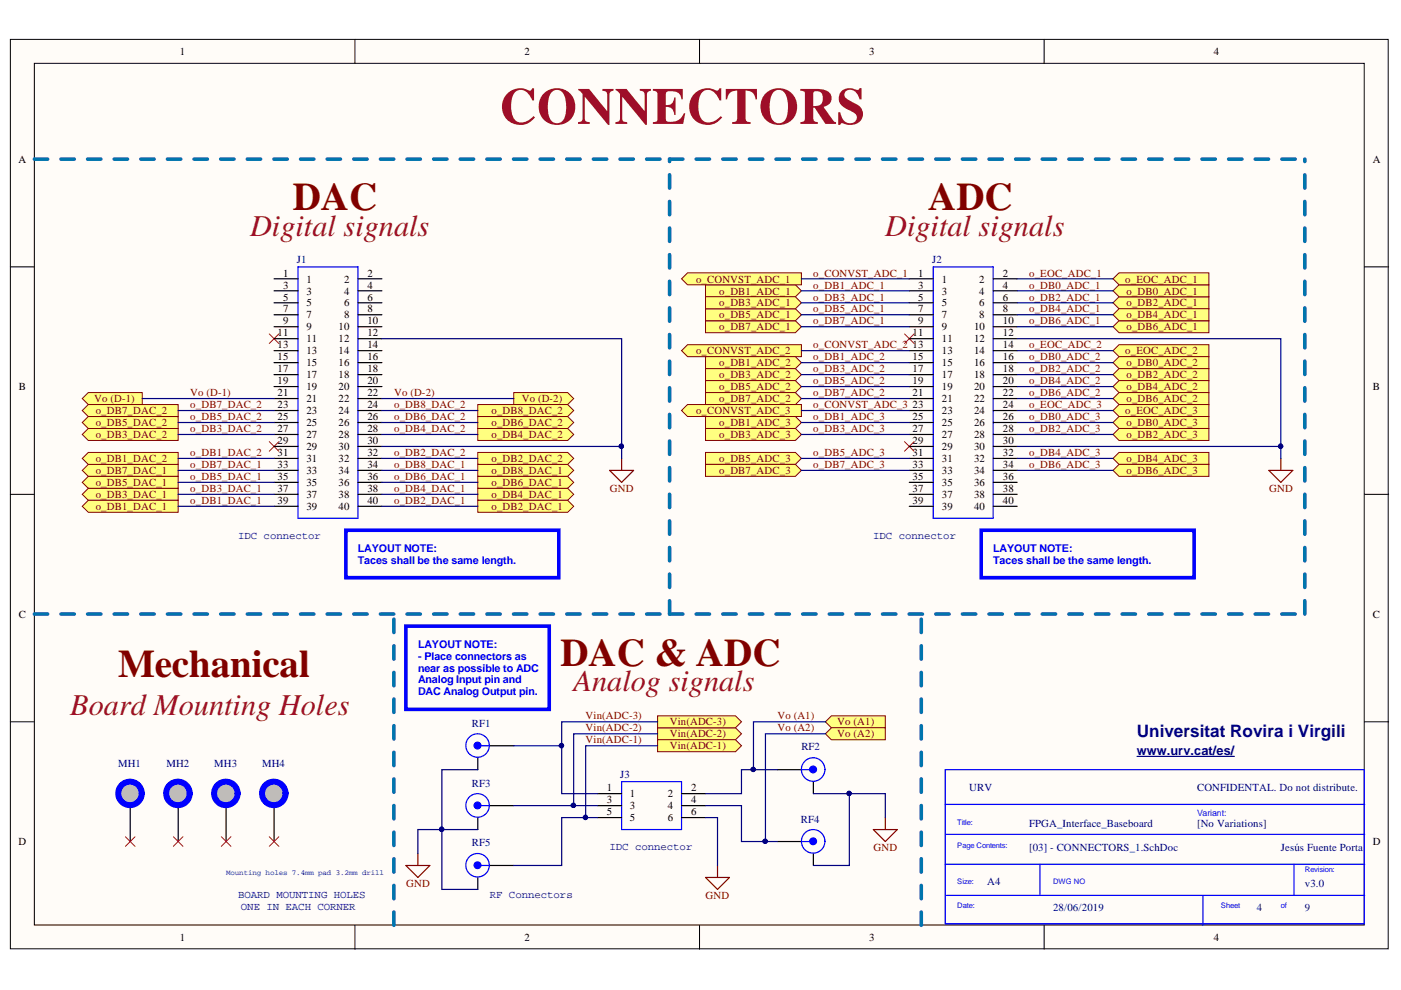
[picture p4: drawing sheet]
<svg xmlns="http://www.w3.org/2000/svg" width="297mm" height="210mm" viewBox="0 0 297 210" stroke-linecap="round" stroke-linejoin="round" font-family="sans-serif">
<g fill="#fffcf8" stroke="#000" stroke-width=".21">
<path d="M2.2 8.4h292.1v192.8h-292.1z"/>
<path d="M7.3 13.4h281.9v182.7h-281.9z"/>
</g>
<path d="M75.3 8.4v5M148.3 8.4v5M221.4 8.4v5M2.2 56.6h5.1M289.3 56.6h5.1M2.2 104.8h5.1M289.3 104.8h5.1M2.2 153h5.1M289.3 153h5.1M75.3 196.2v5.1M148.3 196.2v5.1M221.4 196.2v5.1" fill="none" stroke="#000" stroke-width=".21"/>
<g fill="#ffff80" stroke="#800000" stroke-width=".21">
<path d="M17.4 84.5l1.3-1.3h11.5v2.6h-11.5z" fill-rule="evenodd"/>
<path d="M108.9 83.2h11.5l1.2 1.3-1.2 1.3h-11.5z" fill-rule="evenodd"/>
</g>
<path d="M129.3 99.7h5l-2.5 2.6zM131.8 97.2v2.5" fill="none" stroke="#800000" stroke-width=".25"/>
<path d="M57.1 70.8l2 2M59.1 70.8l-2 2M57.1 93.6l2 2.1M59.1 93.6l-2 2.1" fill="none" stroke="#f00" stroke-width=".21"/>
<g fill="#ffff80" stroke="#800000" stroke-width=".21">
<path d="M101.3 98.5h19.1l1.2 1.2-1.2 1.3h-19.1z" fill-rule="evenodd"/>
<path d="M17.4 99.7l1.3-1.2h19.1v2.5h-19.1z" fill-rule="evenodd"/>
<path d="M17.4 102.3l1.3-1.3h19.1v2.5h-19.1z" fill-rule="evenodd"/>
<path d="M17.4 104.8l1.3-1.3h19.1v2.6h-19.1z" fill-rule="evenodd"/>
<path d="M17.4 107.3l1.3-1.2h19.1v2.5h-19.1z" fill-rule="evenodd"/>
<path d="M17.4 97.2l1.3-1.3h19.1v2.6h-19.1z" fill-rule="evenodd"/>
<path d="M17.4 92.1l1.3-1.3h19.1v2.6h-19.1z" fill-rule="evenodd"/>
<path d="M17.4 89.6l1.3-1.3h19.1v2.5h-19.1z" fill-rule="evenodd"/>
<path d="M17.4 87l1.3-1.2h19.1v2.5h-19.1z" fill-rule="evenodd"/>
<path d="M101.3 90.8h19.1l1.2 1.3-1.2 1.3h-19.1z" fill-rule="evenodd"/>
<path d="M101.3 88.3h19.1l1.2 1.3-1.2 1.2h-19.1z" fill-rule="evenodd"/>
<path d="M101.3 85.8h19.1l1.2 1.2-1.2 1.3h-19.1z" fill-rule="evenodd"/>
<path d="M101.3 95.9h19.1l1.2 1.3-1.2 1.3h-19.1z" fill-rule="evenodd"/>
<path d="M101.3 101h19.1l1.2 1.3-1.2 1.2h-19.1z" fill-rule="evenodd"/>
<path d="M101.3 103.5h19.1l1.2 1.3-1.2 1.3h-19.1z" fill-rule="evenodd"/>
<path d="M101.3 106.1h19.1l1.2 1.2-1.2 1.3h-19.1z" fill-rule="evenodd"/>
</g>
<path d="M7.3 33.7h134.7M7.3 130.2h134.7M142 130.2v-96.5M83.5 196.2v-66" fill="none" stroke="#0075ad" stroke-width=".76" stroke-dasharray="2.8 2.8"/>
<path d="M27.6 170.8v7.6" fill="none" stroke="#000" stroke-width=".25"/>
<circle cx="27.6" cy="168.2" r="2.49" fill="#c0c0c0" stroke="#00f" stroke-width="1.3"/>
<path d="M37.8 170.8v7.6" fill="none" stroke="#000" stroke-width=".25"/>
<circle cx="37.7" cy="168.2" r="2.49" fill="#c0c0c0" stroke="#00f" stroke-width="1.3"/>
<path d="M47.9 170.8v7.6" fill="none" stroke="#000" stroke-width=".25"/>
<circle cx="47.9" cy="168.2" r="2.49" fill="#c0c0c0" stroke="#00f" stroke-width="1.3"/>
<path d="M58.1 170.8v7.6" fill="none" stroke="#000" stroke-width=".25"/>
<circle cx="58.1" cy="168.2" r="2.49" fill="#c0c0c0" stroke="#00f" stroke-width="1.3"/>
<path d="M269 99.7h5.1l-2.5 2.6zM271.6 97.2v2.5M185.2 175.9h5l-2.5 2.5zM187.7 173.3v2.6M86.1 183.5h5l-2.5 2.5zM88.6 181v2.5M149.6 186h5.1l-2.6 2.6zM152.1 183.5v2.5" fill="none" stroke="#800000" stroke-width=".25"/>
<path d="M191.8 70.8l2 2M193.8 70.8l-2 2M191.8 93.6l2 2.1M193.8 93.6l-2 2.1" fill="none" stroke="#f00" stroke-width=".21"/>
<path d="M142 33.7h134.6M142 130.2h134.6M276.6 130.2v-96.5M195.3 196.2v-66" fill="none" stroke="#0075ad" stroke-width=".76" stroke-dasharray="2.8 2.8"/>
<path d="M73.4 112.4h45.1v10.1h-45.1zM208 112.4h45.2v10.1h-45.2z" fill="none" stroke="#00f" stroke-width=".76"/>
<path d="M200.4 163.2h88.8v32.7h-88.8zM200.4 170.6h88.9M200.7 176.9h88.6M200.4 183.2h88.9M200.7 189.8h88.6M220.5 183.2v6.6M255 189.8v6.4M274.4 183.2v6.6" fill="none" stroke="#00f" stroke-width=".25"/>
<path d="M241.1 160.4h20.6" fill="none" stroke="#000080" stroke-width=".25"/>
<g fill="#ffff80" stroke="#800000" stroke-width=".21">
<path d="M139.4 154.3h16.5l1.3 1.3-1.3 1.2h-16.5z" fill-rule="evenodd"/>
<path d="M175 153l1.3-1.2h11.4v2.5h-11.4z" fill-rule="evenodd"/>
<path d="M175 155.6l1.3-1.3h11.4v2.5h-11.4z" fill-rule="evenodd"/>
</g>
<g fill="none" stroke="#00f" stroke-width=".25">
<path d="M63.2 56.6h12.7v53.3h-12.7zM197.9 56.6h12.7v53.3h-12.7zM102.1 158.1h1.7M102.1 170.8h1.7M131.8 165.7h12.7v10.2h-12.7zM169.9 178.4h1.8M169.9 163.2h1.8M102.1 183.5h1.7"/>
<circle cx="101.3" cy="158.1" r="2.49"/>
<circle cx="101.2" cy="170.8" r="2.5"/>
<circle cx="172.4" cy="178.4" r="2.5"/>
<circle cx="172.4" cy="163.2" r="2.5"/>
<circle cx="101.3" cy="183.5" r="2.49"/>
</g>
<g fill="#00f" stroke="#00f" stroke-width=".25">
<circle cx="101.2" cy="158.1" r=".72"/>
<circle cx="101.2" cy="170.8" r=".72"/>
<circle cx="101.2" cy="183.4" r=".72"/>
<circle cx="172.4" cy="178.4" r=".72"/>
<circle cx="172.4" cy="163.1" r=".72"/>
</g>
<g fill="none" stroke="#000" stroke-width=".25">
<path d="M58.1 59.1h5.1M75.9 59.1h5.1M192.8 59.1h5.1M210.6 59.1h5.1M58.1 61.7h5.1M58.1 64.2h5.1M58.1 66.7h5.1M58.1 69.3h5.1M58.1 71.8h5.1M58.1 74.3h5.1M58.1 76.9h5.1M58.1 79.4h5.1"/>
<path d="M75.9 61.7h5.1M75.9 64.2h5.1M75.9 66.7h5.1M75.9 69.3h5.1M75.9 71.8h5.1M75.9 74.3h5.1M75.9 76.9h5.1M75.9 79.4h5.1M192.8 61.7h5.1M192.8 64.2h5.1M192.8 66.7h5.1M192.8 69.3h5.1"/>
<path d="M192.8 71.8h5.1M192.8 74.3h5.1M192.8 76.9h5.1M192.8 79.4h5.1M210.6 61.7h5.1M210.6 64.2h5.1M210.6 66.7h5.1M210.6 69.3h5.1M210.6 71.8h5.1M210.6 74.3h5.1M210.6 76.9h5.1M210.6 79.4h5.1"/>
<path d="M58.1 82h5.1M58.1 84.5h5.1M58.1 87h5.1M58.1 89.6h5.1M58.1 92.1h5.1M58.1 94.7h5.1M58.1 97.2h5.1M58.1 99.7h5.1M75.9 82h5.1M75.9 84.5h5.1M75.9 87h5.1M75.9 89.6h5.1"/>
<path d="M75.9 92.1h5.1M75.9 94.7h5.1M75.9 97.2h5.1M75.9 99.7h5.1M192.8 82h5.1M192.8 84.5h5.1M192.8 87h5.1M192.8 89.6h5.1M192.8 92.1h5.1M192.8 94.7h5.1M192.8 97.2h5.1M192.8 99.7h5.1"/>
<path d="M210.6 82h5.1M210.6 84.5h5.1M210.6 87h5.1M210.6 89.6h5.1M210.6 92.1h5.1M210.6 94.7h5.1M210.6 97.2h5.1M210.6 99.7h5.1M58.1 102.3h5.1M58.1 104.8h5.1M58.1 107.3h5.1M75.9 102.3h5.1"/>
<path d="M75.9 104.8h5.1M75.9 107.3h5.1M192.8 102.3h5.1M192.8 104.8h5.1M192.8 107.3h5.1M210.6 102.3h5.1M210.6 104.8h5.1M210.6 107.3h5.1M103.8 158.1h5.1M101.3 160.7v2.5M101.3 173.3v2.6M103.8 170.8h5.1"/>
<path d="M126.7 170.8h5.1M126.7 168.3h5.1M126.7 173.3h5.1M144.5 170.8h5.1M144.5 168.3h5.1M144.5 173.3h5.1M164.8 178.4h5.1M164.8 163.2h5.1M172.5 165.7v2.6M101.3 186v2.6M103.8 183.5h5.1M172.5 181v2.5"/>
</g>
<path d="M86.1 132.7h30.3v17.7h-30.3z" fill="none" stroke="#00f" stroke-width=".76"/>
<g fill="#ffff80" stroke="#800000" stroke-width=".21">
<path d="M149.6 68h19l1.3 1.3-1.3 1.2h-19z" fill-rule="evenodd"/>
<path d="M139.4 151.8h16.5l1.3 1.2-1.3 1.3h-16.5z" fill-rule="evenodd"/>
<path d="M139.4 156.8h16.5l1.3 1.3-1.3 1.3h-16.5z" fill-rule="evenodd"/>
<path d="M236 64.2l1.3-1.3h19v2.6h-19z" fill-rule="evenodd"/>
<path d="M149.6 60.4h19l1.3 1.3-1.3 1.2h-19z" fill-rule="evenodd"/>
<path d="M236 61.7l1.3-1.3h19v2.5h-19z" fill-rule="evenodd"/>
<path d="M144.5 59.1l1.3-1.2h24.1v2.5h-24.1z" fill-rule="evenodd"/>
<path d="M236 59.1l1.3-1.2h19v2.5h-19z" fill-rule="evenodd"/>
<path d="M236 69.3l1.3-1.3h19v2.5h-19z" fill-rule="evenodd"/>
<path d="M149.6 65.5h19l1.3 1.2-1.3 1.3h-19z" fill-rule="evenodd"/>
<path d="M236 66.7l1.3-1.2h19v2.5h-19z" fill-rule="evenodd"/>
<path d="M149.6 62.9h19l1.3 1.3-1.3 1.3h-19z" fill-rule="evenodd"/>
<path d="M144.5 74.3l1.3-1.2h24.1v2.5h-24.1z" fill-rule="evenodd"/>
<path d="M149.6 75.6h19l1.3 1.3-1.3 1.3h-19z" fill-rule="evenodd"/>
<path d="M149.6 78.2h19l1.3 1.2-1.3 1.3h-19z" fill-rule="evenodd"/>
<path d="M149.6 80.7h19l1.3 1.3-1.3 1.2h-19z" fill-rule="evenodd"/>
<path d="M149.6 83.2h19l1.3 1.3-1.3 1.3h-19z" fill-rule="evenodd"/>
<path d="M236 74.3l1.3-1.2h19v2.5h-19z" fill-rule="evenodd"/>
<path d="M236 76.9l1.3-1.3h19v2.6h-19z" fill-rule="evenodd"/>
<path d="M236 79.4l1.3-1.2h19v2.5h-19z" fill-rule="evenodd"/>
<path d="M236 82l1.3-1.3h19v2.5h-19z" fill-rule="evenodd"/>
<path d="M236 84.5l1.3-1.3h19v2.6h-19z" fill-rule="evenodd"/>
<path d="M144.5 87l1.3-1.2h24.1v2.5h-24.1z" fill-rule="evenodd"/>
<path d="M149.6 88.3h19l1.3 1.3-1.3 1.2h-19z" fill-rule="evenodd"/>
<path d="M149.6 95.9h19l1.3 1.3-1.3 1.3h-19z" fill-rule="evenodd"/>
<path d="M149.6 98.5h19l1.3 1.2-1.3 1.3h-19z" fill-rule="evenodd"/>
<path d="M149.6 90.8h19l1.3 1.3-1.3 1.3h-19z" fill-rule="evenodd"/>
<path d="M236 87l1.3-1.2h19v2.5h-19z" fill-rule="evenodd"/>
<path d="M236 89.6l1.3-1.3h19v2.5h-19z" fill-rule="evenodd"/>
<path d="M236 92.1l1.3-1.3h19v2.6h-19z" fill-rule="evenodd"/>
<path d="M236 97.2l1.3-1.3h19v2.6h-19z" fill-rule="evenodd"/>
<path d="M236 99.7l1.3-1.2h19v2.5h-19z" fill-rule="evenodd"/>
</g>
<g fill="none" stroke="#000080" stroke-width=".25">
<path d="M169.9 59.1h22.9M215.7 59.1h20.3M81 71.8h50.8v22.9M169.9 64.2h22.9M169.9 66.7h22.9M169.9 69.3h22.9M169.9 74.3h22.9M169.9 79.4h22.9M169.9 76.9h22.9M169.9 61.7h22.9M215.7 71.8h55.9v22.9M215.7 64.2h20.3"/>
<path d="M215.7 66.7h20.3M215.7 69.3h20.3M215.7 74.3h20.3M215.7 79.4h20.3M215.7 76.9h20.3M215.7 61.7h20.3M30.2 84.5h27.9M37.8 87h20.3M37.8 89.6h20.3M37.8 92.1h20.3M37.8 97.2h20.3M37.8 99.7h20.3"/>
<path d="M81 94.7h50.8v2.5M81 87h20.3M81 89.6h20.3M81 92.1h20.3M81 97.2h20.3M81 99.7h20.3M81 84.5h27.9M169.9 87h22.9M169.9 89.6h22.9M169.9 92.1h22.9M169.9 97.2h22.9M169.9 99.7h22.9"/>
<path d="M169.9 84.5h22.9M169.9 82h22.9M215.7 94.7h55.9v2.5M215.7 87h20.3M215.7 89.6h20.3M215.7 92.1h20.3M215.7 97.2h20.3M215.7 99.7h20.3M215.7 84.5h20.3M215.7 82h20.3M37.8 102.3h20.3M37.8 104.8h20.3"/>
<path d="M37.8 107.3h20.3M81 102.3h20.3M81 104.8h20.3M81 107.3h20.3M108.9 158.1h10.2v10.2h7.6M139.4 153h-20.3v5.1M139.4 155.6h-17.8v15.2M139.4 158.1h-15.2v15.2M175 153h-15.3v10.2h-2.5v5.1h-7.6M175 155.6h-12.7v22.8M101.3 163.2h-7.6v25.4h7.6M101.3 175.9h-12.7v5.1"/>
<path d="M108.9 170.8h17.8M126.7 173.3h-7.6v10.2h-10.2M149.6 170.8h7.6v7.6h7.6M149.6 173.3h2.5v10.2M159.7 163.2h5.1M172.5 168.3h15.2v5M180.1 168.3v15.2h-7.6"/>
</g>
<g fill="#000080" stroke="#000080" stroke-width=".21">
<circle cx="131.7" cy="94.6" r=".47"/>
<circle cx="271.5" cy="94.6" r=".46"/>
<circle cx="119" cy="158.1" r=".46"/>
<circle cx="162.2" cy="178.4" r=".46"/>
<circle cx="180" cy="168.2" r=".46"/>
<circle cx="93.6" cy="175.8" r=".46"/>
<circle cx="121.6" cy="170.8" r=".46"/>
<circle cx="124.1" cy="173.3" r=".46"/>
<circle cx="159.7" cy="163.1" r=".46"/>
</g>
<path d="M26.6 177.4l2 2M28.6 177.4l-2 2M36.8 177.4l2 2M38.8 177.4l-2 2M46.9 177.4l2.1 2M49 177.4l-2.1 2M57.1 177.4l2 2M59.1 177.4l-2 2" fill="none" stroke="#f00" stroke-width=".21"/>
<text font-size="11" fill="#9e0e29" x="105.9" y="26.3">CONNECTORS</text>
<g font-size="8.3" fill="#800000">
<text x="62.1" y="44.6">DAC</text>
<text x="196.8" y="44.6">ADC</text>
<text x="25" y="143.6">Mechanical</text>
<text x="118.8" y="141.1">DAC &amp; ADC</text>
</g>
<g font-size="6.4" fill="#9e0e29">
<text x="53" y="50.1">Digital signals</text>
<text x="187.7" y="50.1">Digital signals</text>
<text x="121.6" y="146.6">Analog signals</text>
<text x="14.9" y="151.7">Board Mounting Holes</text>
</g>
<text font-size="3.6" fill="#000080" x="241" y="156.3">Universitat Rovira i Virgili</text>
<text font-size="2.7" fill="#000080" x="241" y="160">www.urv.cat/es/</text>
<g font-size="2.3">
<text x="38.1" y="11.7">1</text>
<text x="111.2" y="11.7">2</text>
<text x="184.3" y="11.7">3</text>
<text x="257.4" y="11.7">4</text>
<text x="3.9" y="34.5">A</text>
<text x="291.1" y="34.5">A</text>
<text x="60" y="58.6">1</text>
<text x="65" y="59.9">1</text>
<text x="73" y="59.9">2</text>
<text x="77.9" y="58.6">2</text>
<text x="194.7" y="58.6">1</text>
<text x="199.7" y="59.9">1</text>
<text x="207.6" y="59.9">2</text>
<text x="212.6" y="58.6">2</text>
<text x="60" y="61.2">3</text>
<text x="60" y="63.7">5</text>
<text x="65" y="62.4">3</text>
<text x="65" y="65">5</text>
<text x="73" y="62.4">4</text>
<text x="73" y="65">6</text>
<text x="77.9" y="61.2">4</text>
<text x="77.9" y="63.7">6</text>
<text x="194.7" y="61.2">3</text>
<text x="194.7" y="63.7">5</text>
<text x="199.7" y="62.4">3</text>
<text x="199.7" y="65">5</text>
<text x="207.6" y="62.4">4</text>
<text x="207.6" y="65">6</text>
<text x="212.6" y="61.2">4</text>
<text x="212.6" y="63.7">6</text>
<text x="58.9" y="71.3">11</text>
<text x="60" y="66.2">7</text>
<text x="60" y="68.8">9</text>
<text x="65" y="67.5">7</text>
<text x="65" y="70.1">9</text>
<text x="71.8" y="70.1">10</text>
<text x="73" y="67.5">8</text>
<text x="77.9" y="66.2">8</text>
<text x="77.9" y="68.8">10</text>
<text x="77.9" y="71.3">12</text>
<text x="193.5" y="71.3">11</text>
<text x="194.7" y="66.2">7</text>
<text x="194.7" y="68.8">9</text>
<text x="199.7" y="67.5">7</text>
<text x="199.7" y="70.1">9</text>
<text x="206.5" y="70.1">10</text>
<text x="207.6" y="67.5">8</text>
<text x="212.6" y="66.2">8</text>
<text x="212.6" y="68.8">10</text>
<text x="212.6" y="71.3">12</text>
<text x="58.9" y="73.9">13</text>
<text x="58.9" y="76.4">15</text>
<text x="65" y="72.6">11</text>
<text x="65" y="75.1">13</text>
<text x="65" y="77.7">15</text>
<text x="71.8" y="72.6">12</text>
<text x="71.8" y="75.1">14</text>
<text x="71.8" y="77.7">16</text>
<text x="77.9" y="73.9">14</text>
<text x="77.9" y="76.4">16</text>
<text x="193.5" y="73.9">13</text>
<text x="193.5" y="76.4">15</text>
<text x="199.7" y="72.6">11</text>
<text x="199.7" y="75.1">13</text>
<text x="199.7" y="77.7">15</text>
<text x="206.5" y="72.6">12</text>
<text x="206.5" y="75.1">14</text>
<text x="206.5" y="77.7">16</text>
<text x="212.6" y="73.9">14</text>
<text x="212.6" y="76.4">16</text>
<text x="4" y="82.7">B</text>
<text x="58.9" y="78.9">17</text>
<text x="58.9" y="81.5">19</text>
<text x="58.9" y="84">21</text>
<text x="65" y="80.2">17</text>
<text x="65" y="82.7">19</text>
<text x="71.8" y="80.2">18</text>
<text x="71.8" y="82.7">20</text>
<text x="77.9" y="78.9">18</text>
<text x="77.9" y="81.5">20</text>
<text x="77.9" y="84">22</text>
<text x="193.5" y="78.9">17</text>
<text x="193.5" y="81.5">19</text>
<text x="193.5" y="84">21</text>
<text x="199.7" y="80.2">17</text>
<text x="199.7" y="82.7">19</text>
<text x="206.5" y="80.2">18</text>
<text x="206.5" y="82.7">20</text>
<text x="212.6" y="78.9">18</text>
<text x="212.6" y="81.5">20</text>
<text x="212.6" y="84">22</text>
<text x="291.1" y="82.7">B</text>
<text x="58.9" y="86.5">23</text>
<text x="58.9" y="89.1">25</text>
<text x="65" y="85.3">21</text>
<text x="65" y="87.8">23</text>
<text x="71.8" y="85.3">22</text>
<text x="71.8" y="87.8">24</text>
<text x="77.9" y="86.5">24</text>
<text x="77.9" y="89.1">26</text>
<text x="193.5" y="86.5">23</text>
<text x="193.5" y="89.1">25</text>
<text x="199.7" y="85.3">21</text>
<text x="199.7" y="87.8">23</text>
<text x="206.5" y="85.3">22</text>
<text x="206.5" y="87.8">24</text>
<text x="212.6" y="86.5">24</text>
<text x="212.6" y="89.1">26</text>
<text x="58.9" y="91.6">27</text>
<text x="58.9" y="94.1">29</text>
<text x="65" y="90.3">25</text>
<text x="65" y="92.9">27</text>
<text x="65" y="95.4">29</text>
<text x="71.8" y="90.3">26</text>
<text x="71.8" y="92.9">28</text>
<text x="71.8" y="95.4">30</text>
<text x="77.9" y="91.6">28</text>
<text x="77.9" y="94.1">30</text>
<text x="193.5" y="91.6">27</text>
<text x="193.5" y="94.1">29</text>
<text x="199.7" y="90.3">25</text>
<text x="199.7" y="92.9">27</text>
<text x="199.7" y="95.4">29</text>
<text x="206.5" y="90.3">26</text>
<text x="206.5" y="92.9">28</text>
<text x="206.5" y="95.4">30</text>
<text x="212.6" y="91.6">28</text>
<text x="212.6" y="94.1">30</text>
<text x="58.9" y="96.7">31</text>
<text x="58.9" y="99.2">33</text>
<text x="58.9" y="101.7">35</text>
<text x="65" y="97.9">31</text>
<text x="65" y="100.5">33</text>
<text x="71.8" y="97.9">32</text>
<text x="71.8" y="100.5">34</text>
<text x="77.9" y="96.7">32</text>
<text x="77.9" y="99.2">34</text>
<text x="77.9" y="101.7">36</text>
<text x="193.5" y="96.7">31</text>
<text x="193.5" y="99.2">33</text>
<text x="193.5" y="101.7">35</text>
<text x="199.7" y="97.9">31</text>
<text x="199.7" y="100.5">33</text>
<text x="206.5" y="97.9">32</text>
<text x="206.5" y="100.5">34</text>
<text x="212.6" y="96.7">32</text>
<text x="212.6" y="99.2">34</text>
<text x="212.6" y="101.7">36</text>
<text x="58.9" y="104.4">37</text>
<text x="58.9" y="106.9">39</text>
<text x="65" y="103">35</text>
<text x="65" y="105.6">37</text>
<text x="71.8" y="103">36</text>
<text x="71.8" y="105.6">38</text>
<text x="77.9" y="104.4">38</text>
<text x="77.9" y="106.9">40</text>
<text x="193.5" y="104.4">37</text>
<text x="193.5" y="106.9">39</text>
<text x="199.7" y="103">35</text>
<text x="199.7" y="105.6">37</text>
<text x="206.5" y="103">36</text>
<text x="206.5" y="105.6">38</text>
<text x="212.6" y="104.4">38</text>
<text x="212.6" y="106.9">40</text>
<text x="65" y="108.2">39</text>
<text x="71.8" y="108.2">40</text>
<text x="199.7" y="108.2">39</text>
<text x="206.5" y="108.2">40</text>
<text x="4" y="131">C</text>
<text x="291.1" y="131">C</text>
<text x="128.6" y="167.8">1</text>
<text x="146.6" y="167.8">2</text>
<text x="128.6" y="170.3">3</text>
<text x="128.6" y="172.9">5</text>
<text x="133.5" y="169.1">1</text>
<text x="133.5" y="171.6">3</text>
<text x="141.6" y="169.1">2</text>
<text x="141.6" y="171.6">4</text>
<text x="146.6" y="170.3">4</text>
<text x="146.6" y="172.9">6</text>
<text x="3.9" y="179.2">D</text>
<text x="133.5" y="174.1">5</text>
<text x="141.6" y="174.1">6</text>
<text x="291.1" y="179.2">D</text>
<text x="38.1" y="199.5">1</text>
<text x="111.2" y="199.5">2</text>
<text x="184.3" y="199.5">3</text>
<text x="257.4" y="199.5">4</text>
</g>
<g font-size="2.3" fill="#000080">
<text x="62.9" y="55.9">J1</text>
<text x="197.6" y="55.9">J2</text>
<text x="50.5" y="114.3">IDC connector</text>
<text x="185.1" y="114.3">IDC connector</text>
<text x="100" y="154">RF1</text>
<text x="169.9" y="159.1">RF2</text>
<text x="25" y="162.7">MH1</text>
<text x="35.3" y="162.7">MH2</text>
<text x="45.4" y="162.7">MH3</text>
<text x="55.6" y="162.7">MH4</text>
<text x="100" y="166.8">RF3</text>
<text x="131.5" y="165">J3</text>
<text x="205.5" y="167.8">URV</text>
<text x="253.8" y="167.8">CONFIDENTAL. Do not distribute.</text>
<text x="100" y="179.5">RF5</text>
<text x="169.8" y="174.4">RF4</text>
<text x="218.2" y="175.4">FPGA_Interface_Baseboard</text>
<text x="253.8" y="175.4">[No Variations]</text>
<text x="129.2" y="180.3">IDC connector</text>
<text x="218.2" y="180.5">[03] - CONNECTORS_1.SchDoc</text>
<text x="271.6" y="180.5">Jesús Fuente Porta</text>
<text x="50.5" y="190.5">BOARD MOUNTING HOLES</text>
<text x="103.9" y="190.5">RF Connectors</text>
<text x="209.3" y="187.6">A4</text>
<text x="276.6" y="188.1">v3.0</text>
<text x="51.1" y="193">ONE IN EACH CORNER</text>
<text x="223.3" y="193.2">28/06/2019</text>
<text x="266.5" y="193.2">4</text>
<text x="276.6" y="193.2">9</text>
</g>
<g font-size="2.3" fill="#800000">
<text x="147.6" y="59.9">o_CONVST_ADC_1</text>
<text x="172.4" y="58.6">o_CONVST_ADC_1</text>
<text x="218.2" y="58.6">o_EOC_ADC_1</text>
<text x="238.6" y="59.9">o_EOC_ADC_1</text>
<text x="152.5" y="62.4">o_DB1_ADC_1</text>
<text x="152.5" y="65">o_DB3_ADC_1</text>
<text x="172.4" y="61.2">o_DB1_ADC_1</text>
<text x="172.4" y="63.7">o_DB3_ADC_1</text>
<text x="218.2" y="63.7">o_DB2_ADC_1</text>
<text x="218.2" y="61.2">o_DB0_ADC_1</text>
<text x="238.8" y="65">o_DB2_ADC_1</text>
<text x="238.8" y="62.4">o_DB0_ADC_1</text>
<text x="152.5" y="70.1">o_DB7_ADC_1</text>
<text x="152.5" y="67.5">o_DB5_ADC_1</text>
<text x="172.4" y="68.8">o_DB7_ADC_1</text>
<text x="172.4" y="66.2">o_DB5_ADC_1</text>
<text x="218.2" y="68.8">o_DB6_ADC_1</text>
<text x="218.2" y="66.2">o_DB4_ADC_1</text>
<text x="238.8" y="70.1">o_DB6_ADC_1</text>
<text x="238.8" y="67.5">o_DB4_ADC_1</text>
<text x="147.6" y="75.1">o_CONVST_ADC_2</text>
<text x="152.5" y="77.7">o_DB1_ADC_2</text>
<text x="172.4" y="73.9">o_CONVST_ADC_2</text>
<text x="172.4" y="76.4">o_DB1_ADC_2</text>
<text x="218.2" y="73.9">o_EOC_ADC_2</text>
<text x="218.2" y="76.4">o_DB0_ADC_2</text>
<text x="238.6" y="75.1">o_EOC_ADC_2</text>
<text x="238.8" y="77.7">o_DB0_ADC_2</text>
<text x="40.3" y="84">Vo (D-1)</text>
<text x="83.6" y="84">Vo (D-2)</text>
<text x="152.5" y="80.2">o_DB3_ADC_2</text>
<text x="152.5" y="82.7">o_DB5_ADC_2</text>
<text x="172.4" y="78.9">o_DB3_ADC_2</text>
<text x="172.4" y="81.5">o_DB5_ADC_2</text>
<text x="172.4" y="84">o_DB7_ADC_2</text>
<text x="218.2" y="78.9">o_DB2_ADC_2</text>
<text x="218.2" y="81.5">o_DB4_ADC_2</text>
<text x="218.2" y="84">o_DB6_ADC_2</text>
<text x="238.8" y="80.2">o_DB2_ADC_2</text>
<text x="238.8" y="82.7">o_DB4_ADC_2</text>
<text x="20" y="85.3">Vo (D-1)</text>
<text x="20.3" y="87.8">o_DB7_DAC_2</text>
<text x="40.3" y="89.1">o_DB5_DAC_2</text>
<text x="40.3" y="86.5">o_DB7_DAC_2</text>
<text x="83.6" y="89.1">o_DB6_DAC_2</text>
<text x="83.6" y="86.5">o_DB8_DAC_2</text>
<text x="104.2" y="87.8">o_DB8_DAC_2</text>
<text x="110.6" y="85.3">Vo (D-2)</text>
<text x="147.6" y="87.8">o_CONVST_ADC_3</text>
<text x="152.5" y="85.3">o_DB7_ADC_2</text>
<text x="172.4" y="86.5">o_CONVST_ADC_3</text>
<text x="172.4" y="89.1">o_DB1_ADC_3</text>
<text x="218.2" y="86.5">o_EOC_ADC_3</text>
<text x="218.2" y="89.1">o_DB0_ADC_3</text>
<text x="238.6" y="87.8">o_EOC_ADC_3</text>
<text x="238.8" y="85.3">o_DB6_ADC_2</text>
<text x="20.3" y="92.9">o_DB3_DAC_2</text>
<text x="20.3" y="90.3">o_DB5_DAC_2</text>
<text x="40.3" y="91.6">o_DB3_DAC_2</text>
<text x="83.6" y="91.6">o_DB4_DAC_2</text>
<text x="104.2" y="92.9">o_DB4_DAC_2</text>
<text x="104.2" y="90.3">o_DB6_DAC_2</text>
<text x="152.5" y="90.3">o_DB1_ADC_3</text>
<text x="152.5" y="92.9">o_DB3_ADC_3</text>
<text x="172.4" y="91.6">o_DB3_ADC_3</text>
<text x="218.2" y="91.6">o_DB2_ADC_3</text>
<text x="238.8" y="90.3">o_DB0_ADC_3</text>
<text x="238.8" y="92.9">o_DB2_ADC_3</text>
<text x="20.3" y="100.5">o_DB7_DAC_1</text>
<text x="20.3" y="97.9">o_DB1_DAC_2</text>
<text x="40.3" y="101.7">o_DB5_DAC_1</text>
<text x="40.3" y="99.2">o_DB7_DAC_1</text>
<text x="40.3" y="96.7">o_DB1_DAC_2</text>
<text x="83.6" y="101.7">o_DB6_DAC_1</text>
<text x="83.6" y="99.2">o_DB8_DAC_1</text>
<text x="83.6" y="96.7">o_DB2_DAC_2</text>
<text x="104.2" y="100.5">o_DB8_DAC_1</text>
<text x="104.2" y="97.9">o_DB2_DAC_2</text>
<text x="152.5" y="97.9">o_DB5_ADC_3</text>
<text x="152.5" y="100.5">o_DB7_ADC_3</text>
<text x="172.4" y="96.7">o_DB5_ADC_3</text>
<text x="172.4" y="99.2">o_DB7_ADC_3</text>
<text x="218.2" y="96.7">o_DB4_ADC_3</text>
<text x="218.2" y="99.2">o_DB6_ADC_3</text>
<text x="238.8" y="97.9">o_DB4_ADC_3</text>
<text x="238.8" y="100.5">o_DB6_ADC_3</text>
<text x="20.3" y="103">o_DB5_DAC_1</text>
<text x="20.3" y="105.6">o_DB3_DAC_1</text>
<text x="40.3" y="106.9">o_DB1_DAC_1</text>
<text x="40.3" y="104.4">o_DB3_DAC_1</text>
<text x="83.6" y="106.9">o_DB2_DAC_1</text>
<text x="83.6" y="104.4">o_DB4_DAC_1</text>
<text x="104.2" y="103">o_DB6_DAC_1</text>
<text x="104.2" y="105.6">o_DB4_DAC_1</text>
<text x="129.3" y="104.4">GND</text>
<text x="269.1" y="104.4">GND</text>
<text x="20.3" y="108.2">o_DB1_DAC_1</text>
<text x="104.2" y="108.2">o_DB2_DAC_1</text>
<text x="124.2" y="155.1">Vin(ADC-2)</text>
<text x="124.2" y="152.5">Vin(ADC-3)</text>
<text x="142" y="153.8">Vin(ADC-3)</text>
<text x="164.8" y="155.1">Vo (A2)</text>
<text x="164.8" y="152.5">Vo (A1)</text>
<text x="177.5" y="153.8">Vo (A1)</text>
<text x="124.2" y="157.6">Vin(ADC-1)</text>
<text x="142" y="156.3">Vin(ADC-2)</text>
<text x="142" y="158.9">Vin(ADC-1)</text>
<text x="177.5" y="156.3">Vo (A2)</text>
<text x="185.2" y="180.5">GND</text>
<text x="86.1" y="188.1">GND</text>
<text x="149.6" y="190.6">GND</text>
</g>
<g font-size="2.3" fill="#00f">
<text x="75.9" y="117">LAYOUT NOTE:</text>
<text x="75.9" y="119.6">Taces shall be the same length.</text>
<text x="210.6" y="117">LAYOUT NOTE:</text>
<text x="210.6" y="119.6">Taces shall be the same length.</text>
<text x="88.6" y="137.3">LAYOUT NOTE:</text>
<text x="88.6" y="139.8">- Place connectors as</text>
<text x="88.6" y="142.4">near as possible to ADC</text>
<text x="88.6" y="144.9">Analog Input pin and</text>
<text x="88.6" y="147.4">DAC Analog Output pin.</text>
</g>
<text font-size="1.9" fill="#00f" x="253.8" y="173">Variant:</text>
<g font-size="1.6" fill="#00f">
<text x="203" y="174.8">Title:</text>
<text x="203" y="179.9">Page Contents:</text>
<text x="276.6" y="185">Revision:</text>
<text x="203" y="187.5">Size:</text>
<text x="223.3" y="187.5">DWG NO</text>
<text x="203" y="192.6">Date:</text>
<text x="258.9" y="192.6">Sheet</text>
<text x="271.6" y="192.6">of</text>
</g>
<text font-size="1.6" fill="#000080" x="48" y="185.6">Mounting holes 7.4mm pad 3.2mm drill</text>
</svg>
